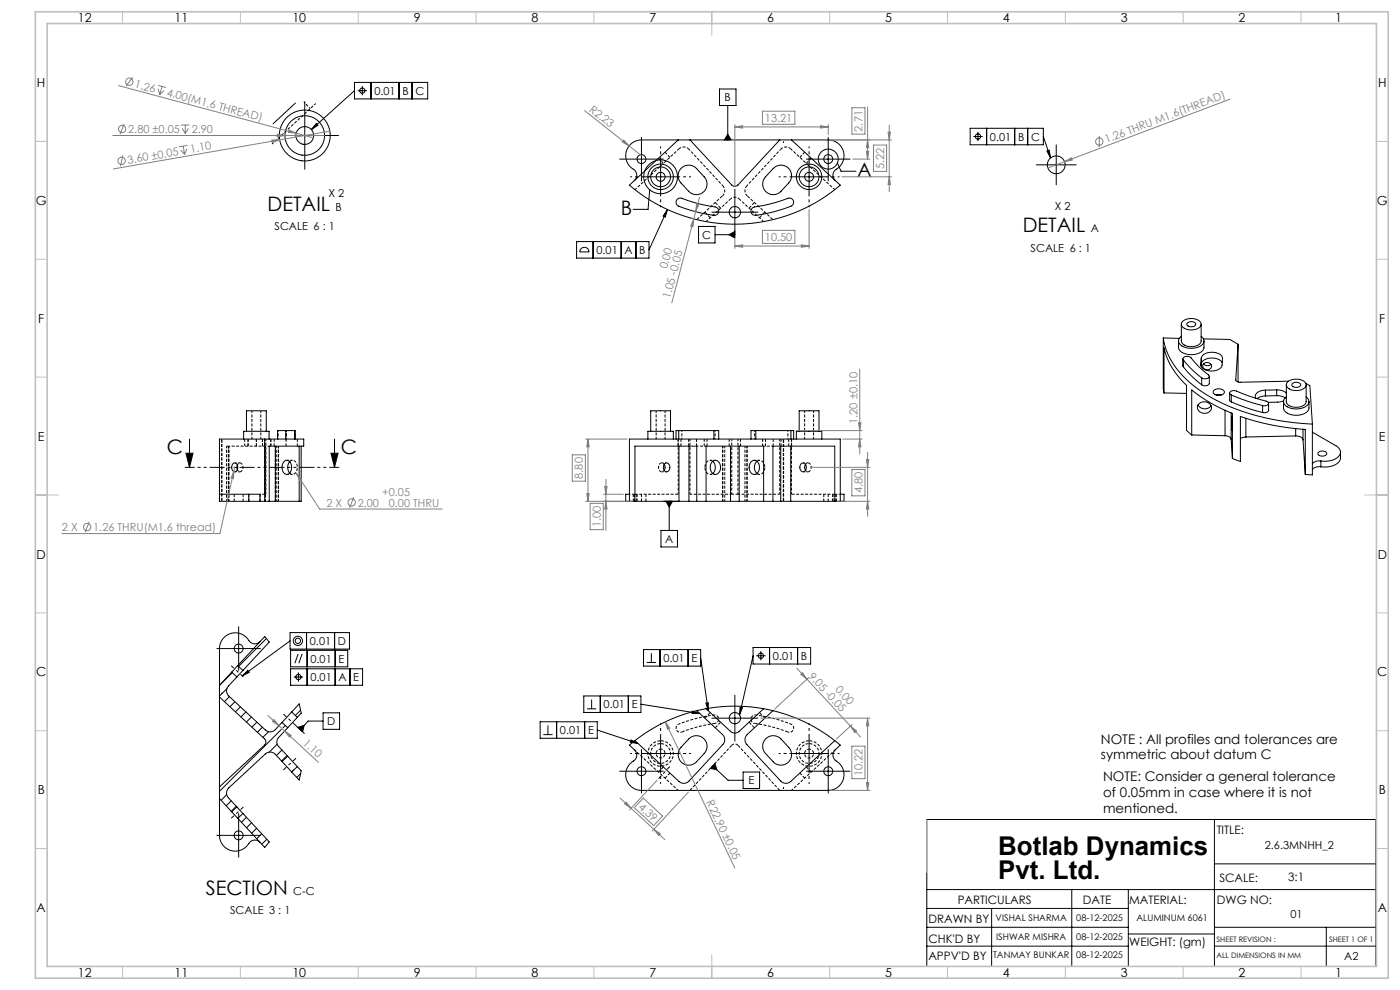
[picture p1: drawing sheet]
<svg xmlns="http://www.w3.org/2000/svg" width="594mm" height="420mm" viewBox="0 0 594 420" stroke-linecap="round" stroke-linejoin="round" font-family="sans-serif">
<path d="M281.8 197a1.34 1.34 0 0 0-1.6-.5 1.34 1.34 0 0 0-.8 1.6 1.42 1.42 0 0 0 .6 1.8 1.42 1.42 0 0 0 1.8-.3M282.8 196.4h-2M295.6 189.3h4M327.9 189.3h-3.9M341.8 197a1.34 1.34 0 0 1 1.6-.5 1.34 1.34 0 0 1 .8 1.6 1.42 1.42 0 0 1-.6 1.8 1.42 1.42 0 0 1-1.8-.3M342.8 196.4h-2.1M280.8 200.2h2M340.7 200.2h2.1" fill="none" stroke="#000" stroke-width=".42" stroke-dasharray="1.3 .6" stroke-dashoffset=".6" stroke-linecap="butt"/>
<g fill="none" stroke="#000" stroke-width=".42" stroke-dasharray="1.3 .6" stroke-dashoffset="-.1" stroke-linecap="butt">
<path d="M295.6 93.2l10.9-10.1M299.1 90l2.2 2.4M305.7 88.3l-2.2-2.4M320.1 85.9l-2.3 2.4M322.2 92.4l2.3-2.4M327.9 93.2l-10.9-10.1M299.1 198.3a2.26 2.26 0 0 0 .8 2.4 2.26 2.26 0 0 0 2.5 .2M302.4 195.7a2.26 2.26 0 0 0-2.5 .2 2.26 2.26 0 0 0-.8 2.4M324.5 198.3a2.26 2.26 0 0 0-.8-2.4 2.26 2.26 0 0 0-2.5-.2M269.2 209.7h18.6M321.2 200.9a2.26 2.26 0 0 0 2.5-.2 2.26 2.26 0 0 0 .8-2.4M335.8 209.7h18.6"/>
<path d="M280.3 314.3a5.4 5.4 0 0 1 4.8 7.9 5.4 5.4 0 0 1-9.3 .5 5.4 5.4 0 0 1 3.9-8.4h.6M301.3 302.3l-2.2 2.4M303.5 308.8l2.2-2.4M317.8 306.4l2.3 2.4M324.5 304.7l-2.3-2.4M343.3 314.3a5.4 5.4 0 0 1 4.8 7.9 5.4 5.4 0 0 1-9.3 .5 5.4 5.4 0 0 1 3.9-8.4h.6"/>
</g>
<path d="M117.9 182.7v3.6M121.2 182.7v3.6M121.5 182.7v3.6M125.1 182.7v3.6M289.3 182.7v3.6M303.4 182.7v3.6M320.2 182.7v3.6M334.3 182.7v3.6M289.3 310.6a1.8 1.8 0 0 1-2.3-1.1 1.8 1.8 0 0 1 1-2.3M303.4 306.9a1.8 1.8 0 0 0 1.5-2 1.8 1.8 0 0 0-2-1.6M320.2 306.9a1.8 1.8 0 0 1-1.6-2 1.8 1.8 0 0 1 2.1-1.6M335.6 307.2a1.8 1.8 0 0 1 1 2.3 1.8 1.8 0 0 1-2.3 1.1" fill="none" stroke="#000" stroke-width=".42" stroke-dasharray="1.3 .6" stroke-dashoffset=".7" stroke-linecap="butt"/>
<g fill="none" stroke="#000" stroke-width=".42" stroke-dasharray="1.3 .6" stroke-dashoffset=".4" stroke-linecap="butt">
<path d="M133.9 43.9l-18.5 17.2M106.9 174.3v12M278.4 174.3v12M341.4 174.3v12M96.1 189.3v23.4M96.9 189.3h-.8M96.9 189.3v23.4M97.1 189.3v23.4M100.7 197.3a1.25 1.25 0 0 1 1.6-.8 1.25 1.25 0 0 1 .8 1.6 1.35 1.35 0 0 1-.4 1.7 1.35 1.35 0 0 1-1.8-.2l-.2-.3M110.7 186.3v-12M112.2 186.3v23.4M112.6 189.3v23.4"/>
<path d="M117.4 189.3v23.4M118.2 189.3v23.4M124.1 195.3h-2.4M126.9 189.3h.9M282.2 186.3v-12M292.7 186.3v23.4M306.5 189.3v23.4M310.5 186.3v23.4M316.1 189.3v23.4M316.9 189.3v23.4M330.8 186.3v23.4M345.2 186.3v-12"/>
<path d="M96.9 212.7v-23.4M97.1 212.7v-23.4M112.2 209.7v-23.4M112.6 212.7v-23.4M112.8 209.7v-23.4M116.8 212.7v-23.4M121.7 201.3h2.4M287.8 209.7v-23.4M306.7 212.7v-23.4M307.5 212.7v-23.4M313.1 209.7v-23.4M317 212.7v-23.4"/>
<path d="M335.8 209.7v-23.4M269.2 318.1l18.6 17.2M280.3 317.8a1.89 1.89 0 0 0-1.7 2.7 1.89 1.89 0 0 0 3.2 .3 1.89 1.89 0 0 0-1.1-3h-.4M343.3 317.8a1.89 1.89 0 0 0-1.7 2.7 1.89 1.89 0 0 0 3.2 .3 1.89 1.89 0 0 0-1.1-3h-.4M335.8 335.3l18.6-17.2"/>
</g>
<g fill="none" stroke="#000" stroke-width=".42" stroke-dasharray="1.3 .6" stroke-dashoffset=".1" stroke-linecap="butt">
<path d="M279.4 67.1l2 2.2M284.2 66.7l-2-2.2M341.4 64.5l-2 2.2M342.1 69.3l2.1-2.2M103.8 186.3v3M105.3 189.3v-3M108.8 189.3v-3M111.4 189.3v-3M114.9 189.3v-3M116.3 189.3v-3M121.4 186.3v3M126.2 189.3v-3"/>
<path d="M287.7 186.3v3M288.9 189.3v-3M292.2 189.3v-3M295.5 189.3v-3M298.8 189.3v-3M300 189.3v-3M309.4 186.3v3M314.2 189.3v-3M323.6 186.3v3M324.8 189.3v-3M328.1 189.3v-3M331.4 189.3v-3"/>
<path d="M334.7 189.3v-3M335.9 189.3v-3M99.4 209.7v3M103.2 212.7v-3M105.6 209.7v3M110.3 212.7v-3M268.7 212.7v-3M269.2 209.7v3M270.2 212.7v-3M270.3 209.7v3M272.2 212.7v-3M274.1 212.7v-3"/>
<path d="M349.5 209.7v3M351.4 212.7v-3M353.3 212.7v-3M353.4 209.7v3M354.4 212.7v-3M354.9 209.7v3M310.5 316.2a1.8 1.8 0 0 1 2.6 0M281.4 325.4l-2 2.2M282.2 330.1l2-2.2M339.4 327.9l2 2.2M344.2 327.6l-2.1-2.2"/>
</g>
<path d="M288.1 63.2l-18.7 17.3M335.5 63.2l18.7 17.3M292.7 209.7h17.8M310.5 209.7h2.6M313.1 209.7h17.7" fill="none" stroke="#000" stroke-width=".42" stroke-dasharray="1.3 .6" stroke-dashoffset=".3" stroke-linecap="butt"/>
<path d="M122.9 195.9a1.84 1.84 0 0 1 2.1-.4 1.84 1.84 0 0 1 1.1 1.8 2.61 2.61 0 0 1-2.6 3.8l-.6-.4M112.2 209.7h.6M268.7 209.7h.5M354.4 209.7h.5M289.3 310.6a61.9 61.9 0 0 1 14.1-3.7M313.1 316.2l17.7 19.1M320.2 306.9a61.9 61.9 0 0 1 14.1 3.7M292.7 335.3l17.8-19.1" fill="none" stroke="#000" stroke-width=".42" stroke-dasharray="1.3 .6" stroke-linecap="butt"/>
<path d="M267.1 209.7h1.6M354.9 209.7h1.6" fill="none" stroke="#000" stroke-width=".42" stroke-dasharray="1.3 .6" stroke-dashoffset=".8" stroke-linecap="butt"/>
<path d="M94.1 186.3v26.4M332.4 186.3v26.4M332.5 186.3v26.4M280.3 315.5a4.2 4.2 0 0 1 3.7 6.1 4.2 4.2 0 0 1-7.1 .5 4.2 4.2 0 0 1 2.8-6.6h.6M343.3 315.5a4.2 4.2 0 0 1 3.7 6.1 4.2 4.2 0 0 1-7.1 .5 4.2 4.2 0 0 1 2.8-6.6h.6" fill="none" stroke="#000" stroke-width=".42" stroke-dasharray="1.3 .6" stroke-dashoffset="-.2" stroke-linecap="butt"/>
<g fill="none" stroke="#000" stroke-width=".42" stroke-dasharray="1.3 .6" stroke-dashoffset=".5" stroke-linecap="butt">
<path d="M128.9 43.2l2.7 2.9M306.7 78.8l-14.4-15.5M316.9 78.8l14.4-15.5M310 84.4a2.7 2.7 0 0 1 3.6 0M96.9 189.3h17.3M101.8 196.4h-2.2M303.5 195.3h-2.2M322.3 195.3h-2.3M99.6 200.2h2.2M301.3 201.3h2.2M320 201.3h2.3M288 307.2a65.6 65.6 0 0 1 14.9-3.9"/>
<path d="M320.7 303.3a65.6 65.6 0 0 1 14.9 3.9"/>
</g>
<g fill="none" stroke="#000" stroke-width=".42">
<path d="M150.4 35h31.1v7h-31.1zM150.4 38.5l-18.3 16.5M151.8 38.5h3.9M153.7 36.5v3.9M157.4 35v7M169.3 35v7M174.8 35v7M305.3 37.8h7v7h-7zM115 57.5h28.6M125.4 43.7l-9.5 8.8M129.3 43.2v28.6M134.2 52.4l.7 .7-2.8 1.9z"/>
<path d="M272.2 60v15M287.8 59.4l-20.7 19.2a68.7 68.7 0 0 0 89.4 0l-20.7-19.2M292.7 59.4l17.8 19.1a1.8 1.8 0 0 0 2.6 0l17.7-19.1M308.8 56.9l1.4 2.5h-2.8zM308.8 44.8v14.6M351.4 60v15M411.6 54.4h31.1v7h-31.1zM413 57.9h3.9M414.9 56v3.9M418.6 54.4v7M430.5 54.4v7M436 54.4v7"/>
<path d="M442.7 57.9l3 9.1M264.7 67.5h15M269.2 76.6a3.1 3.1 0 0 0-1.1-5.2 6.7 6.7 0 0 1-2.3-7.5 6.7 6.7 0 0 1 6.4-4.5h79.2a6.7 6.7 0 0 1 6.5 5.1 6.7 6.7 0 0 1-3.5 7.6 3 3 0 0 0 0 4.5M272.8 75h15M280.3 67.5v15M289.2 71.3a4.5 4.5 0 0 1 6.3 .2l3.3 3.5a4.5 4.5 0 0 1-.3 6.4 4.5 4.5 0 0 1-6.3-.3l-3.3-3.5a4.5 4.5 0 0 1 .3-6.3zM328.1 71.5a4.5 4.5 0 0 1 6.3-.2 4.5 4.5 0 0 1 .3 6.3l-3.3 3.5a4.5 4.5 0 0 1-6.4 .3 4.5 4.5 0 0 1-.2-6.4zM332.4 60.3l.1 .1M332.4 60.3v.1M335.8 75h15M343.3 67.5v15M343.9 67.5h15"/>
<path d="M355.3 69.2l1.5 3.4h6.4M439.7 69.9h16.9M444.2 64.1l1-.4 .5 3.3zM448.1 61.5v16.9M275.7 80.5l-.7 8.3h-6.4M283.2 88.9l-.9 3.2-.9-.4zM283.2 88.9l-7.8 17.1M287.2 84.7l.6-.5 1.1-.2a77.3 77.3 0 0 0 15.2 4 1.8 1.8 0 0 1 .7 2.2 1.8 1.8 0 0 1-1.9 1.2 55.2 55.2 0 0 1-15.5-4.3l-.6-1.4zM296.4 96.1h7v7h-7zM303.4 99.6h8.4M304.3 90h15M309.3 99.6l2.5-1.4v2.8z"/>
<path d="M311.8 82.5v15M319.2 88.3l.6-.4a77.3 77.3 0 0 0 15.2-3.9 1.8 1.8 0 0 1 1.7 1.5 1.8 1.8 0 0 1-1.1 2 55.2 55.2 0 0 1-15.7 3.8 1.8 1.8 0 0 1-.7-3zM244.6 102.5h30.8v7h-30.8zM246.6 105.5a1.96 1.96 0 0 1 2.1-.4 1.96 1.96 0 0 1 1.2 1.8h-3.9zM251.6 102.5v7M263.5 102.5v7M269.8 102.5v7M501.2 137.6v7.1a4.4 4.4 0 0 0 5.9 2.2 2.85 2.85 0 0 0 2.5-2.2v-7.1M501.9 136.3a5.5 5.5 0 0 1 7.7 .8 2.96 2.96 0 0 1-3.5 2.8 4.1 4.1 0 0 1-4.9-2.4zM503.7 137.1a2.19 2.19 0 0 1 3.6 .6 2.23 2.23 0 0 1-3.8-.2zM493.6 143.4v21.6l.3 1.7M493.6 143.4a33 33 0 0 0 14.6 21.6 90.8 90.8 0 0 0 48.6 14.9"/>
<path d="M493.6 143.4l6.8 .1M500 144.7v2.7a4.8 4.8 0 0 0 5.6 3.1 4.6 4.6 0 0 0 5.2-3.1v-2.7M501.2 142.7a2.37 2.37 0 0 0-1.1 2.5 2.37 2.37 0 0 0 2 1.9 7.3 7.3 0 0 0 8.5-1.6 2.19 2.19 0 0 0-1-2.8M501.9 152.2l.1 3.4M502 155.6a40.7 40.7 0 0 0 7.9 7.7M502 152.6a1.57 1.57 0 0 1 .9-1.4 1.57 1.57 0 0 1 1.7 .1l.7 .5a40.2 40.2 0 0 0 7.6 7.4 1.26 1.26 0 0 1-.4 1.4 1.26 1.26 0 0 1-1.4 .1l-1.2-.4M502 152.6a40.7 40.7 0 0 0 7.9 7.7M502 152.6v3M509.5 154.7v.2M509.7 151.9a4.9 4.9 0 0 1 6.4-2.2 2.98 2.98 0 0 1 2.6 2.4l-.2 2.8a4.9 4.9 0 0 1-6.4 2.3 2.98 2.98 0 0 1-2.6-2.5M509.7 151.9v2.5M509.7 151.9l-.2 2.8"/>
<path d="M509.7 154.4l-.1 1M510.6 143.8l11.2 .2 3.5 2M510.7 154.4a2.15 2.15 0 0 0 3.1 .2M510.7 154.3a1.75 1.75 0 0 1 2.5-.3 1.75 1.75 0 0 1 .3 2.5 1.76 1.76 0 0 1-2.4 .1 1.76 1.76 0 0 1-.4-2.3zM513.1 159.7v2.9a2.18 2.18 0 0 1-3.2 .7M518.6 153.9a5.7 5.7 0 0 0-8.8 .2l-.1 .3M525.3 146l-1 15.1M525.3 146v16.1M493.9 166.7v-19.1a30.7 30.7 0 0 0 9.5 15.9v19.1l2.2 1.9M493.9 166.7l9.5 .2M508.3 171.8a3.3 3.3 0 0 0 5.5 .3M508.6 171.4a3 3 0 0 1 3.5-.8 3 3 0 0 1 1.8 3.1 3.1 3.1 0 0 1-3.4 1.6 3.1 3.1 0 0 1-2.4-2.8z"/>
<path d="M509.9 160.3v3M514.9 165.7a2.84 2.84 0 0 1 4.6 .8 2.89 2.89 0 0 1-4.8 0zM516 167.6h2.2M519.8 174.1v10.8M521.7 166.7v3.1l.7 .7M522.4 175.2v11.1M522.4 170.5l6.4 2.5 6.9 2M522.4 167.6a.91 .91 0 0 1-.6-1.1 .91 .91 0 0 1 1-.7h1.5l6.4 2.5 6.5 1.9a1.02 1.02 0 0 1 1 1.2 1.02 1.02 0 0 1-1.4 .7h-1.1M522.4 167.6l6.4 2.5 6.9 2M522.4 167.6v2.9M522.6 176.6l.2 6zM524.3 161.1a1.58 1.58 0 0 0 1.9 1.1l20.6-.5"/>
<path d="M524.3 161.1v.1M528.6 177.5v7.9M535.7 172.1v2.9M536.9 165.5a3.5 3.5 0 0 0-4.3 3.1l.2 .4M536.9 168l-2.2 .4-1.4 .7M536.9 165.5v2.5M538.2 171.1v3a1.9 1.9 0 0 1-2.5 .9M541.7 165.4a5.8 5.8 0 0 1 4.1 1.3M541.7 167.9l1.7 .1 1.9 .8M541.7 165.4l-4.8 .1M541.7 165.4v2.5M541.7 167.9l-4.8 .1"/>
<path d="M544.6 170.4v2.7a4.8 4.8 0 0 0 5.5 3.1 4.6 4.6 0 0 0 5.3-3.1v-2.7M544.6 170.1l-2 .5-4.5 .1M545.8 163.3v7.1a4.4 4.4 0 0 0 5.9 2.2 2.85 2.85 0 0 0 2.5-2.2v-7.1M545.8 168.4a2.37 2.37 0 0 0-1.2 2.5 2.37 2.37 0 0 0 2 1.9 7.3 7.3 0 0 0 8.6-1.6 2.19 2.19 0 0 0-1-2.8M546.4 162a5.5 5.5 0 0 1 7.7 .8 2.96 2.96 0 0 1-3.5 2.9 4.1 4.1 0 0 1-4.8-2.5zM548.3 162.8a2.19 2.19 0 0 1 3.6 .6 2.23 2.23 0 0 1-3.8-.2zM554 162.6l1.8 1 1 16.3M556.8 179.9v21.6l-3-.2M78.9 192.3h3l-1.5 6zM80.4 186.3v12M98.9 196.7a1.5 1.5 0 0 1 1.8 .3 1.5 1.5 0 0 1 .1 1.8 1.26 1.26 0 0 1-1.3 1.4 1.26 1.26 0 0 1-1.2-1.5l.1-1.2zM100.7 197.3v2"/>
<path d="M103.4 186.3v-3.3h10.8v3.3M104.6 183v-8.7h8.4v8.7M112.3 186.3h-19.2v26.4h12.5M112.3 186.3h16.6v3h-1.1v23.4h-.9M112.3 186.3v26.4M116.8 189.3v23.4M120.5 195.8a1.86 1.86 0 0 1 2.1-.3 1.86 1.86 0 0 1 1 1.8 2.61 2.61 0 0 1-2.5 3.8 3.7 3.7 0 0 1-.6-5.3zM121.2 182.7h-3.4v3.6M121.2 182.7h3.9M121.2 182.7v3.6M122.9 195.9a3.9 3.9 0 0 0 0 4.8M125.1 182.7v3.6"/>
<path d="M125.1 182.7h.1M140.4 192.3h3l-1.5 6zM141.9 186.3v12M274.9 186.3v-3.3h10.8v3.3M276.1 183v-8.7h8.4v8.7M281.8 197a2.42 2.42 0 0 1 0 2.6M282 196.8a1.49 1.49 0 0 1 1.8 0 1.49 1.49 0 0 1 .4 1.9 1.39 1.39 0 0 1-1.5 1.5 1.39 1.39 0 0 1-1.3-1.7zM288 182.7h14.9M288 182.7h-1.2v3.6M288 182.7v3.6M288.1 189.3v23.4M292.3 189.3v23.4"/>
<path d="M302.2 195.8a2.24 2.24 0 0 1 2.7 0 2.24 2.24 0 0 1 .8 2.5 2.24 2.24 0 0 1-.8 2.5 2.24 2.24 0 0 1-2.7-.1 3.7 3.7 0 0 1 0-4.9zM302.4 195.7a3.6 3.6 0 0 1 0 5.2M302.9 182.7h2v3.6M302.9 182.7v3.6M310 189.3v23.4M313.6 189.3v23.4M318.8 195.8a2.24 2.24 0 0 1 2.6 0 2.24 2.24 0 0 1 .8 2.5 2.24 2.24 0 0 1-.8 2.5 2.24 2.24 0 0 1-2.6-.1 3.7 3.7 0 0 1 0-4.9zM320.7 182.7h-2.1v3.6M320.7 182.7h14.9M320.7 182.7v3.6M321.2 195.7a3.6 3.6 0 0 0 0 5.2M331.3 189.3v23.4"/>
<path d="M335.5 189.3v23.4M335.6 182.7h1.1v3.6M335.6 182.7v3.6M337.9 186.3v-3.3h10.8v3.3M339.1 183v-8.7h8.4v8.7M340 196.7a1.71 1.71 0 0 1 2.1 .7 1.71 1.71 0 0 1-.3 2.1 1.38 1.38 0 0 1-1.8 .5 1.38 1.38 0 0 1-.6-1.7zM341.8 197a2.42 2.42 0 0 0 0 2.6M505.6 184.5v-19.1a64.5 64.5 0 0 0 17.3 10v19.1M505.6 184.5l14.2 .4M519.8 184.9a2.48 2.48 0 0 1 2.6 1.4M522.4 186.3l.5 8.2M522.9 194.5l3.4 1.3v-19.1a105.2 105.2 0 0 0 27.5 5.5v19.1"/>
<path d="M528.6 185.4l-2.3 .7M549.7 184.9a2.78 2.78 0 0 1 3.1 1.7M549.7 184.9l-21.1 .5M549.7 181.8v3.1M552.8 186.6l1 14.7M552.8 182.1v4.5M556.8 183.3l10 5.8a2.93 2.93 0 0 1 1.9 2.9 2.93 2.93 0 0 1-2.2 2.7 10.4 10.4 0 0 1-6.1 .9M559.3 192a2.19 2.19 0 0 1 3.6 .6 2.23 2.23 0 0 1-3.8-.2zM560.4 195.6a3.5 3.5 0 0 0-3.6 1.2M560.4 198a3.5 3.5 0 0 0-3.6 1.2M560.4 195.6v2.4M568.7 191.8v2.5a5.6 5.6 0 0 1-6.1 3.8l-2.2-.1"/>
<path d="M93.1 209.7h12.5M105.6 209.7h4.7v3M105.6 212.7h4.7M105.6 209.7v3M110.3 212.7h2M112.3 212.7h1.9M114.2 212.7v-23.4h12.7v23.4M114.2 212.7h2.6M116.8 212.7h10.1M267.1 212.7h2.3M267.1 212.7v-26.4h89.4v26.4M267.1 209.7h-1.6v3h1.6"/>
<path d="M269.4 212.7v-23.4h26.2v23.4M269.4 212.7h18.7M282.5 212.7h2.8l-1.4 2.4zM283.9 212.7v12.4M288.1 212.7h4.2M292.3 212.7h3.3M295.6 212.7h4M299.6 212.7v-23.4h24.4v23.4M299.6 212.7h10.4M310 212.7h3.6M313.6 212.7h10.4M324 212.7h3.9"/>
<path d="M327.9 212.7v-23.4h26.3v23.4M327.9 212.7h3.4M331.3 212.7h4.2M335.5 212.7h18.7M354.2 212.7h2.3M356.5 209.7h1.6v3h-1.6M280.4 225.1h7v7h-7zM93.8 275.1h15M101.3 267.6v15M110.3 272.2a3.1 3.1 0 0 1-5.1-1.1 6.7 6.7 0 0 0-7.5-2.3 6.7 6.7 0 0 0-4.6 6.3v79.3a6.8 6.8 0 0 0 5.4 6.6 6.8 6.8 0 0 0 7.6-3.9 3 3 0 0 1 4.2 .2M113 270.9l-11.8 11.8M123.1 268.4h25.2v7h-25.2z"/>
<path d="M123.1 271.9l-20.3 14.8M123.3 275.9h24.2v7h-24.2zM126.5 277.4l-1.4 4M128.2 277.4l-1.4 4M130.1 268.4v7M130.3 275.9v7M142 268.4v7M142.2 275.9v7M273 275.6h24.3v7h-24.3zM276.4 277.1v3.9M280 275.6v7M291.9 275.6v7"/>
<path d="M297.3 279.1l3.2 22.4M319.5 274.7h24.4v7h-24.4zM319.5 278.2l-5.7 25.1M320.9 278.2h3.9M322.8 276.2v4M326.5 274.7v7M338.4 274.7v7M93.1 295.7l19.1 17.8a1.8 1.8 0 0 1 0 2.6l-19.1 17.7M94.1 294.1v.1M94.1 294.1h.1M96.3 292.1l-3.2 3.2M97.4 295.6l-2.2 2.1"/>
<path d="M98.3 285.2l2.2 2M98.3 285.2l-5.2 5.5M98.5 285.4l-5.4 5.4M99.7 297.7l-2.1 2.1M100.5 287.2l-3.6 3.9a3 3 0 0 0 .2 4.2l15.5 14.4a3 3 0 0 0 4.2-.2l2.9-3M100.9 282.4l11.4-12.4 1.9 2.4-11.1 12M100.9 282.4l-2.6 2.8M100.9 282.4l2.2 2M102 299.9l-2.1 2.1M103.1 284.4l-2.6 2.8M105.2 284.4l.6 .8-3 1.5zM123.3 283.7h30.5v7h-30.5z"/>
<path d="M124.7 287.2h3.9M126.6 285.3v3.9M130.3 283.7v7M142.2 283.7v7M148.5 283.7v7M247.7 295.3h24.2v7h-24.2zM251 296.8v3.9M254.7 295.3v7M266.6 295.3v7M271.9 298.8l25 3.9M274.4 281h3.9M299.5 298.3l1-.2v3.4z"/>
<path d="M311.8 297.2v15M314 300l1 .2-1.2 3.1zM104.3 302l-2.1 2.2M106.7 304.2l-2.2 2.1M109 306.4l-2.1 2.1M111.3 308.5l-2.1 2.1M113.9 310.4l-2.4 2.4M117.6 315.7l-3.4 3.4M119.3 309.5l-26.2 26.2M119.6 318.2l-2.3 2.3M119.7 306.5l2.4 2.2M121.1 307.8l-1.1 1"/>
<path d="M122.1 308.7l-3.9 4.2a2.7 2.7 0 0 0 0 3.7l3.9 4.2M123.7 302.1l3.2-3.5 .9 4-1.6 1.7M123.7 302.1l-4 4.4M123.7 302.1l2.5 2.2M125.6 307.9l3.5 3.3M126.2 304.3l-4.1 4.4M126.3 308.6l2.7-.9-.6 2.8zM127.5 301.3l-2.2 2.2M137.1 305.9h-6.4l-3.3 3.6M137.1 302.4h7v7h-7zM229.2 306.2h24.2v7h-24.2zM230.5 311.7h3.9"/>
<path d="M232.5 307.7v4M236.2 306.2v7M248.1 306.2v7M249.1 300.7h3.9M253.4 309.7l17.3 5.7M267.8 313.9l2.9 1.5-3.3-.5zM269.4 314.2l-2.3 1.9 2.1 2a3.1 3.1 0 0 1-1.1 5.2 6.7 6.7 0 0 0-2.3 7.5 6.7 6.7 0 0 0 6.4 4.5h79.2a6.7 6.7 0 0 0 6.5-5.1 6.7 6.7 0 0 0-3.5-7.6 3 3 0 0 1 0-4.5l2.1-2-2.3-1.9M272.2 319.7v15M272.8 319.7h15M280.3 312.2v15M292.2 313.5a4.5 4.5 0 0 1 6.3-.2 4.5 4.5 0 0 1 .3 6.4l-3.3 3.5a4.5 4.5 0 0 1-6.3 .2 4.5 4.5 0 0 1-.3-6.3zM293.8 301.7l3.1 1h-3.3z"/>
<path d="M295.6 301.5l10.9 10.1a3 3 0 0 1 .2 4.3l-14.4 15.5a3 3 0 0 1-4.2 .1l-18.7-17.3M295.6 301.5a68.7 68.7 0 0 0-26.2 12.7M299.6 300.7l-4 .8M299.6 300.7l10.4 9.6a2.7 2.7 0 0 0 3.6 0l10.4-9.6M299.6 300.7a68.7 68.7 0 0 1 24.4 0M304.3 304.7h15M324 300.7l3.9 .8M325 313.3a4.5 4.5 0 0 1 6.4 .2l3.3 3.6a4.5 4.5 0 0 1-.3 6.3 4.5 4.5 0 0 1-6.3-.2l-3.3-3.5a4.5 4.5 0 0 1 .2-6.4zM327.9 301.5l-10.9 10.1a3 3 0 0 0-.1 4.3l14.4 15.5a3 3 0 0 0 4.2 .1l18.7-17.3M327.9 301.5a68.7 68.7 0 0 1 26.3 12.7M335.8 319.7h15M343.3 312.2v15"/>
<path d="M351.4 319.7v15M93.1 338.8l5.2 5.6M96.2 337.1l-2.4 2.4M98.1 339.7l-2.1 2.2M119.7 323.1l-2.9-3.1a3 3 0 0 0-4.2-.1l-15.5 14.3a3 3 0 0 0-.2 4.3l3.6 3.8M119.7 323.1l4 4.4M121.8 320.5l-2.4 2.3M122.1 320.8l4.1 4.4M122.1 320.8l-2.4 2.3M124.6 326.6l-.8 .9M126.2 325.2l1.6 1.8-.9 3.9-3.2-3.4M126.2 325.2l-2.5 2.3"/>
<path d="M127.5 328.2l-1.6 1.6M264.7 327.2h15M302.4 324.9l6.5 6.1h6.4M303.3 323.9l.9 2.7-2.8-.6zM315.3 327.5h7v7h-7zM332.4 334.3v.1M332.5 334.3l-.1 .1M343.9 327.2h15M93.8 354.4h15M98.3 344.4l2.6 2.8M100.2 342.1l-2.1 2.1M100.5 342.3l2.6 2.8"/>
<path d="M100.5 342.3l-2.2 2.1M101.3 346.9v15M103.1 345.1l11.1 12.1-1.9 2.3-11.4-12.3M103.1 345.1l-2.2 2.1M104.6 346.7l-2.2 2.1M106.7 349l-2.1 2.2M108.9 351.4l-2.1 2.1M111 353.7l-2.1 2.1M113.2 356l-2.1 2.2M515.3 347.7v62.3M393.2 377.4h190.5M454.7 377.4v32.6"/>
<path d="M478.7 377.4v32.6M515.3 366.5h68.4M393.2 393.4h85.5M393.2 385.4h85.5M420.7 385.4v24.6M478.7 396.2h36.6M515.3 393.4h68.6M562.7 393.4v16.6M393.2 401.4h85.5M515.3 401.4h68.4M583.7 410v-62.3h-190.5v62.3"/>
<circle cx="153.7" cy="38.5" r="1.12"/>
<circle cx="129.3" cy="57.5" r="10.8"/>
<circle cx="129.3" cy="57.5" r="3.8"/>
<circle cx="129.3" cy="57.5" r="8.4"/>
<circle cx="414.9" cy="57.9" r="1.12"/>
<circle cx="272.2" cy="67.5" r="1.89"/>
<circle cx="280.3" cy="75" r="7.2"/>
<circle cx="280.3" cy="75" r="1.89"/>
<circle cx="280.3" cy="75" r="4.2"/>
<circle cx="280.3" cy="75" r="5.4"/>
<circle cx="343.3" cy="75" r="1.89"/>
<circle cx="343.3" cy="75" r="4.2"/>
<circle cx="343.3" cy="75" r="5.4"/>
<circle cx="351.4" cy="67.5" r="4.2"/>
<circle cx="351.4" cy="67.5" r="1.89"/>
<circle cx="448.1" cy="69.9" r="3.8"/>
<circle cx="311.8" cy="90" r="2.4"/>
<circle cx="101.3" cy="275.1" r="1.89"/>
<circle cx="126.4" cy="271.9" r="1.96"/>
<circle cx="126.4" cy="271.9" r="1.12"/>
<circle cx="322.8" cy="278.2" r="1.12"/>
<circle cx="126.6" cy="287.2" r="1.12"/>
<circle cx="311.8" cy="304.7" r="2.4"/>
<circle cx="272.2" cy="327.2" r="1.89"/>
<circle cx="351.4" cy="327.2" r="1.89"/>
<circle cx="101.3" cy="354.4" r="1.89"/>
</g>
<path d="M288.1 63.2a3 3 0 0 1 4.2 .1M306.7 78.8a3 3 0 0 1-.2 4.3M331.3 63.3a3 3 0 0 1 4.2-.1M310 84.4l-10.4 9.6M313.6 84.4l10.4 9.6M317 83.1a3 3 0 0 1-.1-4.3" fill="none" stroke="#000" stroke-width=".42" stroke-dasharray="1.3 .6" stroke-dashoffset=".2" stroke-linecap="butt"/>
<path d="M110.3 209.7h1.9" fill="none" stroke="#000" stroke-width=".42" stroke-dasharray="1.3 .6" stroke-dashoffset="1" stroke-linecap="butt"/>
<g fill="none" stroke="#808080" stroke-width=".42">
<path d="M50.3 36.3l82.7 22.2M56.3 32.8l-2.9 3.8M67 36.2l3.4 .9M67.1 37.7l.7 2.4M68.7 36.7l-.9 3.4M69.6 38.4l-1.8 1.7M47.8 57.5h89.9M52.7 52.5l-1.8 4.4M76.8 53h3.6M77.3 54.5l1.3 2.1M78.6 53v3.6M79.9 54.5l-1.3 2.1"/>
<path d="M115.3 59.4l3.4-.1-3.2 1.1zM117.6 57l3.3 .5-3.3 .5zM122.6 55.2l3.1 1.3-3.4-.4zM139.9 55.6l-91.8 16.1M248 46.9l24.2 19.2M264.7 59.4l2.2 2.5-2.9-1.7zM311.8 53.8l3.3-.5v1zM311.8 52.8v26.3M311.8 53.8h39.6M323.5 47.2h13.8v5.5h-13.8zM348.1 53.3l3.3 .5-3.3 .5zM351.4 52.8v4.3"/>
<path d="M352.4 59.4h25.9M361.4 45.7h5.6v11.2h-5.6zM368.1 59.4l.5 3.3h-1zM368.1 45.4v22.1M376.8 56.1h1l-.5 3.3zM377.3 53v28.4M466.5 57.7l-.1 4.8M521.8 42.1l-77.2 29.2M52.1 65.9l-1 4.7M76.6 63.6l1.7 1.9M77.7 62l.6 3.5M79.3 63.2l-1 2.3"/>
<path d="M79.5 61.7l-3.5 .6M357.2 75h21.1M361.8 67.5h7.3M367.6 64.2h1l-.5 3.3zM370.6 61.5h5.6v11.2h-5.6zM377.3 75l.5 3.3h-1zM451.7 68.6l2.9-1.7 .3 1zM293.4 92.6h.1M294.2 89.6h.1M294.4 92.9l-.4 3.3-1-.3zM295.5 86.5l1 .3-1.3 3zM296.8 83.7l-11.8 44.8"/>
<path d="M323.5 97.7h13.8v5.6h-13.8zM343.3 88.9v16.5M311.8 104.4l3.3-.5v1zM311.8 100.9v4.5M311.8 104.4h31.5M340 103.9l3.3 .5-3.3 .5zM364.8 156.6v36M364.3 179.4h1l-.5 3.3zM99.3 199.7l-.3 3.4-1-.3zM99.6 198.3l-6.3 28.1h-67M242.8 193h5.6v11.1h-5.6zM248.5 186.3h17.6"/>
<path d="M249.5 186.3l.5 3.3h-1zM249.5 186.3v26.4M337.7 182.7h28.1M343.8 198.3h25.3M357.5 186.3h8.3M361.4 199.2h5.6v11.2h-5.6zM364.8 186.3l.5 3.3h-1zM367.6 195h1l-.5 3.3zM368.1 191.9v27.1M125.8 200.8l2.2 2.5-.9 .5zM125.8 200.8l9.8 15.1h52.1M150.1 210.9l-1.8 4.5"/>
<path d="M248.5 212.7h19.9M249 209.4h1l-.5 3.3zM250.4 213.5h5.6v11.2h-5.6zM256.1 209.7h8.4M256.6 206.4h1l-.5 3.3zM257.1 212.7l.5 3.3h-1zM257.1 203.3v21.8M355.2 212.7h13.9M368.1 212.7l.5 3.3h-1zM37.9 221.4l-1.8 4.4M338 283.5l4.4 4.6M339.7 286.1l.8-.7 1.9 2.7z"/>
<path d="M342.4 288.1l22.7 24.6M343.1 287.5l-14.4 13.3M113.7 303.6l21.4 19.8M116.3 305.3l2 2.6-2.7-1.9zM120.8 310.1l2.7 1.9-.7 .7zM282.3 306.2l1.9 2.8-1 .4zM282.3 306.2l29.5 62.1M322.7 304.7h46.4M360.8 308l2.6 2.1-.7 .7zM361.4 316.6h5.6v13.7h-5.6zM361.6 307.4l-6.7 6.1M368.1 304.7l.5 3.3h-1z"/>
<path d="M368.1 304.7v30.6M263.1 338.6l19 17.6M272.9 338.6l8.2 7.6-3.8 4.1-8.2-7.6zM278.7 331.1l-11.6 12.5M292.1 336.1l-15.4 16.5M352.4 335.3h16.7M367.6 332h1l-.5 3.3zM265.7 340.3l2.1 2.6-2.8-1.9zM277.4 351.8l2.8 1.9-.7 .8z"/>
<circle cx="54.9" cy="34.7" r="1.56"/>
<circle cx="51.8" cy="54.7" r="1.56"/>
<circle cx="51.6" cy="68.2" r="1.56"/>
<circle cx="466.4" cy="60.1" r="1.56"/>
<circle cx="149.2" cy="213.2" r="1.56"/>
<circle cx="37" cy="223.6" r="1.56"/>
</g>
<path d="M103.3 287.2l-5.2-4.8M279.4 330.3l4.8-5.1M98.1 347.1l5.2-4.7" fill="none" stroke="#000" stroke-width=".42" stroke-dasharray="15.2 1.3 1.3 1.3" stroke-dashoffset="13.6" stroke-linecap="butt"/>
<path d="M125.6 307.9l-5.4-5M120.2 326.6l5.4-4.9" fill="none" stroke="#000" stroke-width=".42" stroke-dasharray="15.2 1.3 1.3 1.3" stroke-dashoffset="13.5" stroke-linecap="butt"/>
<g fill="none" stroke="#000" stroke-width=".42" stroke-dasharray="15.2 1.3 1.3 1.3" stroke-linecap="butt">
<path d="M272.2 60v-1.9M351.4 60v-1.9M264.7 67.5h-1.9M272.2 75v1.9M279.7 67.5h1.9M343.9 67.5h-1.9M351.4 75v1.9M358.9 67.5h1.9M304.3 90h-2.4M311.8 82.5v-2.4M311.8 97.5v2.4M319.3 90h2.4"/>
<path d="M93.8 275.1h-1.9M101.3 267.6v-1.8M108.8 275.1h1.9M101.3 282.6v1.9M311.8 297.2v-2.4M272.2 319.7v-1.9M304.3 304.7h-2.4M311.8 312.2v2.4M319.3 304.7h2.4M351.4 319.7v-1.9M264.7 327.2h-1.9M272.2 334.7v1.9"/>
<path d="M279.7 327.2h1.9M343.9 327.2h-1.9M351.4 334.7v1.9M358.9 327.2h1.9M93.8 354.4h-1.9M101.3 346.9v-1.9M108.8 354.4h1.9M101.3 361.9v1.9"/>
</g>
<g fill="none" stroke="#000" stroke-width=".42" stroke-dasharray="15.2 1.3 1.3 1.3" stroke-dashoffset="14.4" stroke-linecap="butt">
<path d="M272.8 75h-5.4M280.3 67.5v-5.4M287.8 75h5.4M335.8 75h-5.4M343.3 67.5v-5.4M350.8 75h5.4M280.3 82.5v5.4M343.3 82.5v5.4M272.8 319.7h-5.4M280.3 312.2v-5.4M287.8 319.7h5.4M335.8 319.7h-5.4"/>
<path d="M343.3 312.2v-5.4M350.8 319.7h5.4M280.3 327.2v5.4M343.3 327.2v5.4"/>
</g>
<path d="M143.9 198.3h-65.5" fill="none" stroke="#000" stroke-width=".42" stroke-dasharray="6.3 1.3 1.3 1.3 1.3 1.3" stroke-dashoffset="2.2" stroke-linecap="butt"/>
<g fill="none" stroke="#c0c0c0" stroke-width=".42">
<path d="M52 5v5M102 5v5M152 5v5M202 5v5M252 5v5M302 5v10M352 5v5M402 5v5M452 5v5M502 5v5M552 5v5M15 60h5"/>
<path d="M584 60h5M15 110h5M584 110h5M15 160h5M584 160h5M15 210h10M579 210h10M15 260h5M584 260h5M15 310h5M584 310h5M15 360h5"/>
<path d="M393.2 347.7v22.4M584 360h5M52 410v5M102 410v5M152 410v5M202 410v5M252 410v5M302 405v10M352 410v5M402 410v5M452 410v5M502 410v5"/>
<path d="M552 410v5"/>
</g>
<path d="M15 5h574v410h-574zM20 10h564v400h-564z" fill="none" stroke="#c0c0c0" stroke-width=".7"/>
<g fill="#000">
<path d="M140.4 192.3h3l-1.5 6zM78.9 192.3h3l-1.5 6z"/>
<path d="M282.5 212.7l1.4 2.4 1.4-2.4zM283.2 88.9l-.9 3.2-.9-.4zM308.8 56.9l1.4 2.5h-2.8zM309.3 99.6l2.5 1.4v-2.8zM267.8 313.9l2.9 1.5-3.3-.5zM293.8 301.7l3.1 1h-3.3zM314 300l1 .2-1.2 3.1zM299.5 298.3l1-.2v3.4zM303.3 323.9l.9 2.7-2.8-.6zM444.2 64.1l1-.4 .5 3.3zM134.2 52.4l.7 .7-2.8 1.9zM105.2 284.4l.6 .8-3 1.5zM126.3 308.6l2.7-.9-.6 2.8z"/>
</g>
<g fill="#808080">
<path d="M282.3 306.2l1.9 2.8-1 .4z"/>
<path d="M264.7 59.4l2.2 2.5-2.9-1.7z"/>
<path d="M122.6 55.2l3.1 1.3-3.4-.4z"/>
<path d="M117.6 57l3.3 .5-3.3 .5z"/>
<path d="M115.3 59.4l3.4-.1-3.2 1.1z"/>
<path d="M451.7 68.6l2.9-1.7 .3 1z"/>
<path d="M120.8 310.1l2.7 1.9-.7 .7zM116.3 305.3l2 2.6-2.7-1.9z"/>
<path d="M340 103.9l3.3 .5-3.3 .5zM311.8 104.4l3.3-.5v1z"/>
<path d="M311.8 53.8l3.3-.5v1zM348.1 53.3l3.3 .5-3.3 .5zM99.3 199.7l-1.3 3.1 1 .3zM125.8 200.8l1.3 3 .9-.5z"/>
<path d="M295.5 86.5l1 .3-1.3 3zM294.4 92.9l-.4 3.3-1-.3z"/>
<path d="M377.3 75l.5 3.3h-1zM376.8 56.1h1l-.5 3.3z"/>
<path d="M256.6 206.4h1l-.5 3.3zM257.1 212.7l.5 3.3h-1zM364.3 179.4h1l-.5 3.3zM364.8 186.3l.5 3.3h-1zM249.5 186.3l.5 3.3h-1zM249 209.4h1l-.5 3.3zM367.6 195h1l-.5 3.3zM368.1 212.7l.5 3.3h-1zM368.1 59.4l.5 3.3h-1zM367.6 64.2h1l-.5 3.3zM368.1 304.7l.5 3.3h-1zM367.6 332h1l-.5 3.3z"/>
<path d="M339.7 286.1l.8-.7 1.9 2.7zM360.8 308l2.6 2.1-.7 .7z"/>
<path d="M265.7 340.3l2.1 2.6-2.8-1.9zM277.4 351.8l2.8 1.9-.7 .8z"/>
</g>
<g font-size="11">
<text x="423.5" y="362.8">Botlab Dynamics</text>
<text x="423.5" y="373.1">Pvt. Ltd.</text>
</g>
<g font-size="8.5">
<text x="363.7" y="75">A</text>
<text x="113.5" y="89.5">DETAIL</text>
<text x="263.3" y="91.2">B</text>
<text x="433.9" y="98.6">DETAIL</text>
<text x="70.8" y="192.5">C</text>
<text x="144.7" y="192.5">C</text>
<text x="87.3" y="379.6">SECTION</text>
</g>
<g font-size="5.6">
<text x="467.1" y="315.5">NOTE : All profiles and tolerances are</text>
<text x="467.1" y="322.2">symmetric about datum C</text>
<text x="468" y="331.5">NOTE: Consider a general tolerance</text>
<text x="468" y="338.1">of 0.05mm in case where it is not</text>
<text x="468" y="344.8">mentioned.</text>
</g>
<g font-size="5.3">
<text x="33.1" y="9.5">12</text>
<text x="74.1" y="9.5">11</text>
<text x="124.1" y="9.5">10</text>
<text x="175.5" y="9.5">9</text>
<text x="225.5" y="9.5">8</text>
<text x="275.5" y="9.5">7</text>
<text x="325.5" y="9.5">6</text>
<text x="375.5" y="9.5">5</text>
<text x="425.5" y="9.5">4</text>
<text x="475.5" y="9.5">3</text>
<text x="525.5" y="9.5">2</text>
<text x="566.5" y="9.5">1</text>
<text x="15.7" y="37">H</text>
<text x="584.7" y="37">H</text>
<text x="15.2" y="87">G</text>
<text x="584.2" y="87">G</text>
<text x="16.2" y="137">F</text>
<text x="585.2" y="137">F</text>
<text x="16.1" y="187">E</text>
<text x="585.1" y="187">E</text>
<text x="15.5" y="237">D</text>
<text x="584.5" y="237">D</text>
<text x="15.4" y="287">C</text>
<text x="584.4" y="287">C</text>
<text x="16" y="337">B</text>
<text x="585" y="337">B</text>
<text x="15.5" y="387">A</text>
<text x="584.5" y="387">A</text>
<text x="33.1" y="414.5">12</text>
<text x="74.1" y="414.5">11</text>
<text x="124.1" y="414.5">10</text>
<text x="175.5" y="414.5">9</text>
<text x="225.5" y="414.5">8</text>
<text x="275.5" y="414.5">7</text>
<text x="325.5" y="414.5">6</text>
<text x="375.5" y="414.5">5</text>
<text x="425.5" y="414.5">4</text>
<text x="475.5" y="414.5">3</text>
<text x="525.5" y="414.5">2</text>
<text x="566.5" y="414.5">1</text>
</g>
<g font-size="4.9">
<text x="516.2" y="353.8">TITLE:</text>
<text x="517.4" y="374.1">SCALE:</text>
<text x="546.5" y="373.7">3:1</text>
<text x="406.3" y="383.4">PARTICULARS</text>
<text x="459.5" y="383.4">DATE</text>
<text x="479.1" y="383.4">MATERIAL:</text>
<text x="516.3" y="383.4">DWG NO:</text>
<text x="393.9" y="391.6">DRAWN BY</text>
<text x="393.9" y="399.9">CHK'D BY</text>
<text x="479.1" y="401.2">WEIGHT: (gm)</text>
<text x="393.9" y="407.5">APPV'D BY</text>
</g>
<g font-size="4.7" fill="#808080">
<text x="56.9" y="37" transform="rotate(15 56.9 37)">1.26</text>
<text x="70.5" y="40.6" transform="rotate(15 70.5 40.6)">4.00(M1.6 THREAD)</text>
<text x="249.7" y="46.9" transform="rotate(38 249.7 46.9)">R2.23</text>
<text x="324.6" y="51.7">13.21</text>
<text x="54.4" y="56.4">2.80 ±0.05</text>
<text x="81.3" y="56.4">2.90</text>
<text x="366" y="55.8" transform="rotate(-90 366 55.8)">2.71</text>
<text x="81" y="64.8" transform="rotate(-10 81 64.8)">1.10</text>
<text x="469.4" y="60.8" transform="rotate(-21 469.4 60.8)">1.26 THRU M1.6(THREAD)</text>
<text x="54.4" y="69.5" transform="rotate(-10 54.4 69.5)">3.60 ±0.05</text>
<text x="375.2" y="71.7" transform="rotate(-90 375.2 71.7)">5.22</text>
<text x="324.6" y="102.3">10.50</text>
<text x="283" y="114.3" transform="rotate(-75 283 114.3)">0.00</text>
<text x="284.3" y="127" transform="rotate(-75 284.3 127)">1.05 -0.05</text>
<text x="363.8" y="179.8" transform="rotate(-90 363.8 179.8)">1.20 ±0.10</text>
<text x="247.3" y="203.1" transform="rotate(-90 247.3 203.1)">8.80</text>
<text x="366" y="209.3" transform="rotate(-90 366 209.3)">4.80</text>
<text x="138.5" y="214.9">2 X</text>
<text x="151.8" y="214.9">2.00</text>
<text x="162.1" y="210.4">+0.05</text>
<text x="165" y="214.9">0.00 THRU</text>
<text x="26.3" y="225.3">2 X</text>
<text x="39.6" y="225.3">1.26 THRU(M1.6 thread)</text>
<text x="254.9" y="223.7" transform="rotate(-90 254.9 223.7)">1.00</text>
<text x="342.8" y="287" transform="rotate(47 342.8 287)">9.05 -0.05</text>
<text x="354.1" y="292.7" transform="rotate(47 354.1 292.7)">0.00</text>
<text x="128.2" y="315.7" transform="rotate(43 128.2 315.7)">1.10</text>
<text x="366" y="329.3" transform="rotate(-90 366 329.3)">10.22</text>
<text x="299.6" y="340.4" transform="rotate(65 299.6 340.4)">R22.90 ±0.05</text>
<text x="270.6" y="342.6" transform="rotate(43 270.6 342.6)">4.39</text>
</g>
<g font-size="4.7">
<text x="158.8" y="40.2">0.01</text>
<text x="170.7" y="40.2">B</text>
<text x="176.2" y="40.2">C</text>
<text x="307.4" y="43">B</text>
<text x="420" y="59.7">0.01</text>
<text x="431.9" y="59.7">B</text>
<text x="437.5" y="59.7">C</text>
<text x="139.4" y="83.4">X 2</text>
<text x="142.4" y="89.5">B</text>
<text x="447.6" y="89.2">X 2</text>
<text x="116.5" y="97.7">SCALE 6 : 1</text>
<text x="298" y="101.3">C</text>
<text x="462.8" y="98.6">A</text>
<text x="253.1" y="107.8">0.01</text>
<text x="265" y="107.8">A</text>
<text x="271.3" y="107.8">B</text>
<text x="437.3" y="106.8">SCALE 6 : 1</text>
<text x="282.2" y="230.3">A</text>
<text x="131.5" y="273.6">0.01</text>
<text x="143.4" y="273.6">D</text>
<text x="131.7" y="281.2">0.01</text>
<text x="143.6" y="281.2">E</text>
<text x="281.5" y="280.8">0.01</text>
<text x="293.4" y="280.8">E</text>
<text x="327.9" y="280">0.01</text>
<text x="339.8" y="280">B</text>
<text x="131.7" y="289">0.01</text>
<text x="143.6" y="289">A</text>
<text x="149.9" y="289">E</text>
<text x="256.1" y="300.5">0.01</text>
<text x="268" y="300.5">E</text>
<text x="138.8" y="307.7">D</text>
<text x="237.6" y="311.5">0.01</text>
<text x="249.5" y="311.5">E</text>
<text x="317.5" y="332.8">E</text>
<text x="536.7" y="360">2.6.3MNHH_2</text>
<text x="124.4" y="379.6">C-C</text>
<text x="97.6" y="387.8">SCALE 3 : 1</text>
<text x="547.5" y="389.2">01</text>
<text x="570.4" y="407.3">A2</text>
</g>
<g font-size="3.9">
<text x="422.4" y="390.6">VISHAL SHARMA</text>
<text x="456.7" y="390.6">08-12-2025</text>
<text x="482.2" y="390.6">ALUMINUM 6061</text>
<text x="422.6" y="398.8">ISHWAR MISHRA</text>
<text x="456.7" y="398.8">08-12-2025</text>
<text x="421.3" y="406.5">TANMAY BUNKAR</text>
<text x="456.7" y="406.5">08-12-2025</text>
</g>
<g font-size="3.2">
<text x="516.2" y="399.4">SHEET REVISION :</text>
<text x="563.9" y="399.4">SHEET 1 OF 1</text>
<text x="516.2" y="406.4">ALL DIMENSIONS IN MM</text>
</g>
</svg>
